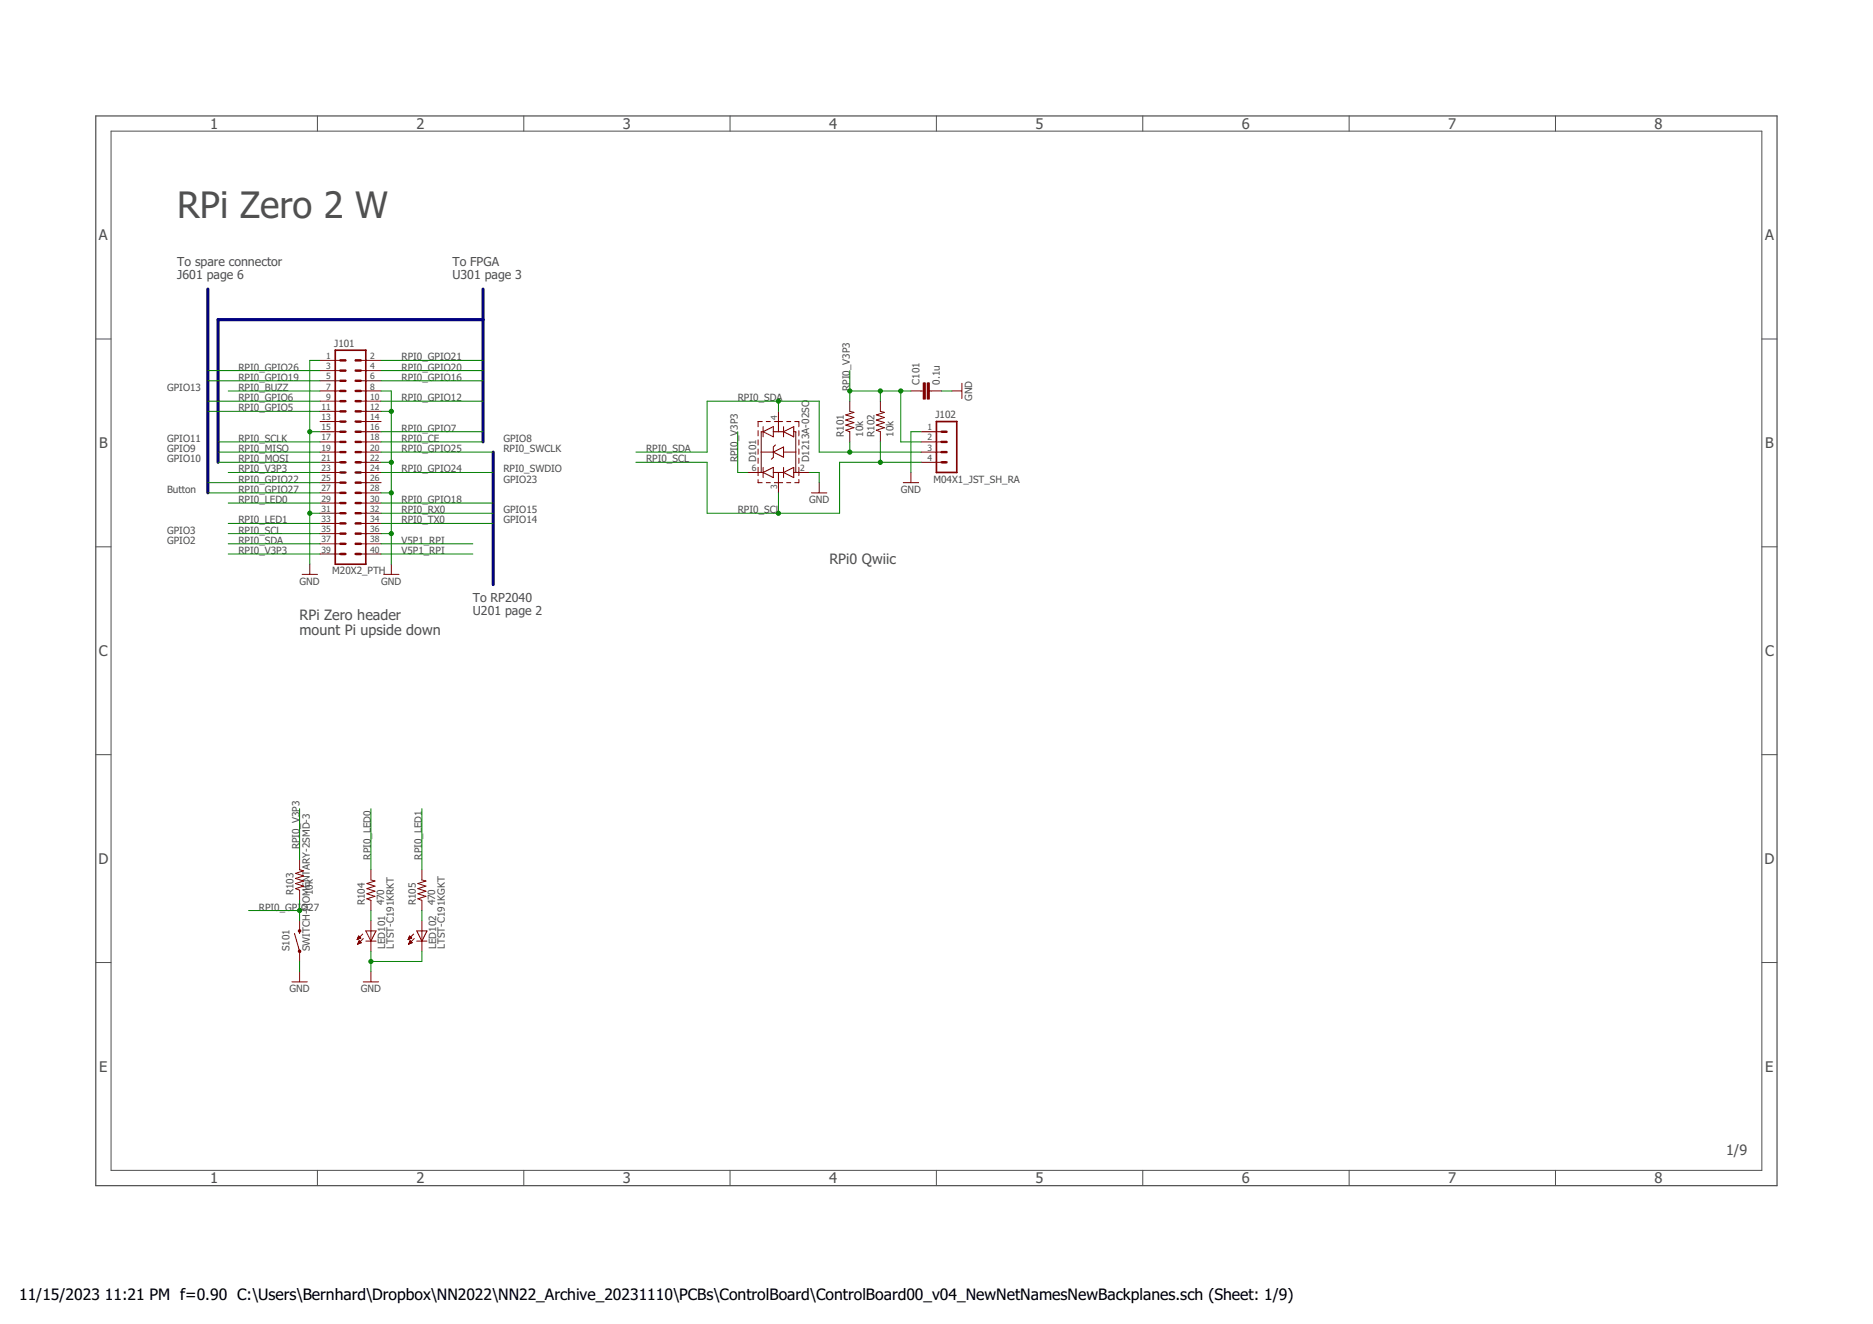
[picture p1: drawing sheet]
<svg xmlns="http://www.w3.org/2000/svg" width="420mm" height="297mm" viewBox="0 0 420 297" stroke-linecap="round" stroke-linejoin="round" font-family="sans-serif">
<path d="M21.5 26h377.1v240h-377.1z" fill="none" stroke="#505050" stroke-width=".28"/>
<g fill="none" stroke="#505050" stroke-width=".22">
<path d="M24.9 29.4h370.3v233.2h-370.3zM71.2 26v3.4M117.5 26v3.4M163.8 26v3.4M210.1 26v3.4M256.3 26v3.4M302.6 26v3.4M348.9 26v3.4M21.5 76.1h3.4M395.2 76.1h3.4M21.5 122.7h3.4M395.2 122.7h3.4"/>
<path d="M21.5 169.3h3.4M395.2 169.3h3.4M21.5 215.9h3.4M395.2 215.9h3.4M71.2 262.6v3.4M117.5 262.6v3.4M163.8 262.6v3.4M210.1 262.6v3.4M256.3 262.6v3.4M302.6 262.6v3.4M348.9 262.6v3.4"/>
</g>
<g fill="none" stroke="#800000" stroke-width=".55">
<path d="M76.3 85.4h1.2M76.3 83.1h1.2M76.3 80.9h1.2M76.3 87.7h1.2M76.3 90h1.2M76.3 92.3h1.2M76.3 94.6h1.2M76.3 96.9h1.2M76.3 99.1h1.2M79.8 85.4h1.1M79.8 83.1h1.1M79.8 80.9h1.1"/>
<path d="M79.8 87.7h1.1M79.8 90h1.1M79.8 92.3h1.1M79.8 94.6h1.1M79.8 96.9h1.1M79.8 99.1h1.1M211.2 96.9h1.1M211.2 99.1h1.1M76.3 101.4h1.2M76.3 108.3h1.2M76.3 106h1.2M76.3 103.7h1.2"/>
<path d="M76.3 110.6h1.2M76.3 112.9h1.2M76.3 115.1h1.2M76.3 117.4h1.2M76.3 119.7h1.2M79.8 101.4h1.1M79.8 108.3h1.1M79.8 106h1.1M79.8 103.7h1.1M79.8 110.6h1.1M79.8 112.9h1.1M79.8 115.1h1.1"/>
<path d="M79.8 117.4h1.1M79.8 119.7h1.1M211.2 101.4h1.1M211.2 103.7h1.1M76.3 122h1.2M76.3 124.3h1.2M79.8 122h1.1M79.8 124.3h1.1"/>
</g>
<path d="M75.2 78.6h6.9v48h-6.9zM210.1 94.6h4.5v11.4h-4.5z" fill="none" stroke="#800000" stroke-width=".38"/>
<g fill="none" stroke="#800000" stroke-width=".22">
<path d="M71.8 80.9h4.5M71.8 83.1h4.5M71.8 85.4h4.5M71.8 87.7h4.5M71.8 90h4.5M71.8 92.3h4.5M71.8 94.6h4.5M71.8 96.9h4.5M71.8 99.1h4.5M80.9 80.9h4.6M80.9 83.1h4.6M80.9 85.4h4.6"/>
<path d="M80.9 87.7h4.6M80.9 90h4.6M80.9 92.3h4.6M80.9 94.6h4.6M80.9 96.9h4.6M80.9 99.1h4.6M174.6 92.3v2.3M190.6 90v2.3l1 .2-1.9 .6 1.9 .6-1.9 .5 1.9 .6-1.9 .6 1.9 .5-1.9 .6 .9 .4v2.2M197.5 90v2.3l.9 .2-1.8 .6 1.8 .6-1.8 .5 1.8 .6-1.8 .6 1.8 .5-1.8 .6 .9 .4v2.2M204.3 87.7h2.8M206.6 96.9h4.6M206.6 99.1h4.6"/>
<path d="M208.5 87.7h2.7M213.5 87.7h2.3M71.8 101.4h4.5M71.8 103.7h4.5M71.8 106h4.5M71.8 108.3h4.5M71.8 110.6h4.5M71.8 112.9h4.5M71.8 115.1h4.5M71.8 117.4h4.5M71.8 119.7h4.5M80.9 101.4h4.6"/>
<path d="M80.9 103.7h4.6M80.9 106h4.6M80.9 108.3h4.6M80.9 110.6h4.6M80.9 112.9h4.6M80.9 115.1h4.6M80.9 117.4h4.6M80.9 119.7h4.6M167.8 106h2.3M174.6 108.3v2.3M179.2 106h2.3M183.8 108.3v2.3"/>
<path d="M204.3 106v2.3M206.6 101.4h4.6M206.6 103.7h4.6M69.5 126.6v2.3M71.8 122h4.5M71.8 124.3h4.5M80.9 122h4.6M80.9 124.3h4.6M87.8 126.6v2.3M67.2 192.8v2.3l.9 .3-1.8 .5 1.8 .6-1.8 .6 1.8 .6-1.8 .5 1.8 .6-1.8 .6 .9 .3v2.3M83.2 195.1v2.3l.9 .3-1.8 .5 1.8 .6-1.8 .6 1.8 .5-1.8 .6 1.8 .6-1.8 .6 .9 .3v2.3M94.6 195.1v2.3l.9 .3-1.8 .5 1.8 .6-1.8 .6 1.8 .5-1.8 .6 1.8 .6-1.8 .6 .9 .3v2.3"/>
<path d="M67.2 206.6v2.3M67.2 213.4v2.3M67.2 218v2.3M80.1 210.8h.1M80.2 210.7h.2M80.2 210.6h.5M80.2 211.8h.1M80.3 210.5h.6M80.3 211.7h.2M80.3 210.4h.5M80.3 211.6h.4M80.3 210.2h.4"/>
<path d="M80.4 211.5h.6M80.4 210.1h.2M80.4 211.4h.5M80.4 210h.1M80.5 211.3h.3M80.5 211.2h.2M80.5 211.1h.1M80.6 211l.4 .5-.8 .3zM80.9 210.5l-.4-.5-.4 .8M80.9 210.5l-.8 .3M81.4 209.5l-1.3 1.3M81.5 210.6l-1.3 1.2"/>
<path d="M83.2 206.6v6.8M83.2 218v2.3M91.5 210.8h.1M91.6 210.7h.2M91.7 210.6h.4M91.7 211.8h.1M91.7 210.5h.7M91.7 211.7h.2M91.7 210.4h.5M91.8 211.6h.4M91.8 210.2h.3M91.8 211.5h.6"/>
<path d="M91.8 210.1h.2M91.8 211.4h.6M91.9 210h.1M91.9 211.3h.4M91.9 211.2h.3M92 211.1h.1M92 211l.5 .5-.8 .3zM92.4 210.5l-.5-.5-.4 .8M92.4 210.5l-.9 .3M92.8 209.5l-1.3 1.3M92.9 210.6l-1.2 1.2M94.6 206.6v6.8"/>
</g>
<g fill="none" stroke="#800000" stroke-width=".23">
<path d="M170.1 96.6v1.2M170.1 98.7v1.1M171 94.6h-.9v1.1M171.2 96.9l2.3-1.2v2.3zM171.2 95.7v2.3M171.2 96.9h-.4v9.1M171.9 94.6h.9M173.5 96.9h2.3M173.7 94.6h1.9M173.9 99.8l-.4 .5v2.3l-.5 .4M174.6 94.6v2.3M175.8 95.7v2.3"/>
<path d="M175.8 96.9l2.3-1.2v2.3zM176.5 94.6h.9M178.1 96.9h.4v9.1M178.3 94.6h.9v1.1M179.2 96.6v1.2M179.2 98.7v1.1M215.8 86v3.4M170.1 107.6v.7h.9M170.1 100.7v1.2M170.1 102.8v1.1M170.1 104.8v1.9M170.1 106h1.1"/>
<path d="M170.8 101.4h2.7M171.2 106l2.3-1.1v2.2zM171.2 104.9v2.2M171.9 108.3h.9M173.5 101.4l2.3-1.1v2.3zM173.5 106h2.3M173.7 108.3h1.9M174.6 106v2.3M175.8 104.9v2.2M175.8 106l2.3-1.1v2.2zM175.8 101.4h2.7M176.5 108.3h.9"/>
<path d="M178.1 106h1.1M179.2 107.6v.7h-.9M179.2 100.7v1.2M179.2 102.8v1.1M179.2 104.8v1.9M182.1 110.6h3.4M202.6 108.3h3.5M67.8 128.9h3.4M86.1 128.9h3.4M66.1 209.4l1.1 4M67.2 208.9v.5M82.1 208.9h2.2l-1.1 2.2z"/>
<path d="M82.1 211.1h2.2M93.5 211.1h2.3M93.5 208.9h2.3l-1.2 2.2zM65.5 220.3h3.4M81.5 220.3h3.4"/>
</g>
<g fill="#800000" stroke="#800000" stroke-width=".22">
<circle cx="67.2" cy="213.4" r=".3"/>
<circle cx="67.2" cy="208.9" r=".3"/>
</g>
<g fill="#800000" stroke="#800000" stroke-width=".22">
<path d="M208 85.9h.5v3.6h-.5z"/>
<path d="M207.1 85.9h.5v3.6h-.5z"/>
</g>
<path d="M46.6 64.9v45.7M108.4 71.7h-59.5v32M108.4 64.9v34.2M110.6 101.4v29.7" fill="none" stroke="#000080" stroke-width=".7"/>
<g fill="none" stroke="#008000" stroke-width=".22">
<path d="M46.6 92.3h25.2M46.6 90h25.2M46.6 85.4h25.2M46.6 83.1h25.2M48.9 99.1h22.9M51.2 87.7h20.6M69.5 96.9h2.3M71.8 80.9h-2.3v45.7M85.5 87.7h2.3v38.9M85.5 92.3h2.3M85.5 96.9h22.9M85.5 80.9h22.9"/>
<path d="M85.5 99.1h22.9M85.5 90h22.9M85.5 85.4h22.9M85.5 83.1h22.9M165.5 96.9v9.1h2.3M174.6 90v2.3M190.6 87.7h13.7M190.6 83.1v6.9M190.6 99.1v2.3M197.5 87.7v2.3M197.5 99.1v4.6M202.1 87.7v11.4h4.5"/>
<path d="M206.6 96.9h-2.3v9.1M211.2 87.7h2.3M46.6 110.6h25.2M46.6 108.3h25.2M48.9 103.7h22.9M48.9 101.4h22.9M51.2 119.7h20.6M51.2 106h20.6M51.2 117.4h20.6M51.2 112.9h20.6M69.5 115.1h2.3M85.5 119.7h2.3"/>
<path d="M85.5 110.6h2.3M85.5 103.7h2.3M85.5 115.1h25.1M85.5 106h25.1M85.5 117.4h25.1M85.5 112.9h25.1M85.5 101.4h25.1M142.6 103.7h16v11.4h29.7v-11.4h18.3M142.6 101.4h16v-11.4h25.2v11.4h22.8M174.6 110.6v4.5M181.5 106h2.3v2.3M51.2 122h20.6"/>
<path d="M51.2 124.3h20.6M85.5 122h20.6M85.5 124.3h20.6M67.2 181.4v11.4M83.2 181.4v13.7M94.6 181.4v13.7M55.8 204.3h11.4M67.2 202v4.6M67.2 215.7v2.3M83.2 204.3v2.3M83.2 213.4v4.6M94.6 213.4v2.3h-11.4"/>
<path d="M94.6 204.3v2.3"/>
</g>
<g fill="#008000" stroke="#008000" stroke-width=".22">
<circle cx="87.8" cy="119.7" r=".47"/>
<circle cx="87.8" cy="110.6" r=".47"/>
<circle cx="87.8" cy="103.7" r=".47"/>
<circle cx="87.8" cy="92.3" r=".47"/>
<circle cx="69.5" cy="115.1" r=".47"/>
<circle cx="69.5" cy="96.9" r=".47"/>
<circle cx="83.2" cy="215.7" r=".47"/>
<circle cx="197.5" cy="87.7" r=".47"/>
<circle cx="190.6" cy="87.7" r=".47"/>
<circle cx="202.1" cy="87.7" r=".47"/>
<circle cx="174.6" cy="90" r=".47"/>
<circle cx="190.6" cy="101.4" r=".47"/>
<circle cx="174.6" cy="115.1" r=".47"/>
<circle cx="197.5" cy="103.7" r=".47"/>
<circle cx="67.2" cy="204.3" r=".47"/>
</g>
<text font-size="8.2" fill="#505050" x="39.8" y="48.9">RPi Zero 2 W</text>
<g font-size="3.5">
<text x="4.3" y="291.7">11/15/2023</text>
<text x="23.5" y="291.7">11:21 PM f=0.90 C:\Users\Bernhard\Dropbox\NN2022\NN22_Archive_20231110\PCBs\ControlBoard\ControlBoard00_v04_NewNetNamesNewBackplanes.sch (Sheet: 1/9)</text>
</g>
<g font-size="3.3" fill="#505050">
<text x="47.2" y="28.9">1</text>
<text x="93.5" y="28.9">2</text>
<text x="139.7" y="28.9">3</text>
<text x="186" y="28.9">4</text>
<text x="232.3" y="28.9">5</text>
<text x="278.6" y="28.9">6</text>
<text x="324.9" y="28.9">7</text>
<text x="371.2" y="28.9">8</text>
<text x="22.2" y="53.9">A</text>
<text x="395.9" y="53.9">A</text>
<text x="22.2" y="100.5">B</text>
<text x="396" y="100.5">B</text>
<text x="22.2" y="147.2">C</text>
<text x="395.9" y="147.2">C</text>
<text x="22.1" y="193.8">D</text>
<text x="395.8" y="193.8">D</text>
<text x="22.3" y="240.4">E</text>
<text x="396" y="240.4">E</text>
<text x="47.2" y="265.5">1</text>
<text x="93.5" y="265.5">2</text>
<text x="139.7" y="265.5">3</text>
<text x="186" y="265.5">4</text>
<text x="232.3" y="265.5">5</text>
<text x="278.6" y="265.5">6</text>
<text x="324.9" y="265.5">7</text>
<text x="371.2" y="265.5">8</text>
</g>
<g font-size="3.2" fill="#505050">
<text x="186.1" y="126.6">RPi0 Qwiic</text>
<text x="67.2" y="139.1">RPi Zero header</text>
<text x="67.2" y="142.6">mount Pi upside down</text>
<text x="387.2" y="259.1">1/9</text>
</g>
<g font-size="2.8" fill="#505050">
<text x="39.8" y="59.6">To spare connector</text>
<text x="101.5" y="59.6">To FPGA</text>
<text x="39.8" y="62.6">J601 page 6</text>
<text x="101.5" y="62.6">U301 page 3</text>
<text x="106.1" y="135.1">To RP2040</text>
<text x="106.1" y="138">U201 page 2</text>
</g>
<g font-size="2.2" fill="#505050">
<text x="75" y="77.9">J101</text>
<text x="53.5" y="83.1">RPI0_GPIO26</text>
<text x="90.1" y="83.1">RPI0_GPIO20</text>
<text x="90.1" y="80.9">RPI0_GPIO21</text>
<text x="37.5" y="87.7">GPIO13</text>
<text x="53.5" y="87.7">RPI0_BUZZ</text>
<text x="53.5" y="85.4">RPI0_GPIO19</text>
<text x="90.1" y="85.4">RPI0_GPIO16</text>
<text x="190.6" y="87.7" transform="rotate(-90 190.6 87.7)">RPI0_V3P3</text>
<text x="206.3" y="86.3" transform="rotate(-90 206.3 86.3)">C101</text>
<text x="210.9" y="86.3" transform="rotate(-90 210.9 86.3)">0.1u</text>
<text x="53.5" y="92.3">RPI0_GPIO5</text>
<text x="53.5" y="90">RPI0_GPIO6</text>
<text x="90.1" y="90">RPI0_GPIO12</text>
<text x="165.5" y="90">RPI0_SDA</text>
<text x="209.8" y="93.9">J102</text>
<text x="218.1" y="90" transform="rotate(-90 218.1 90)">GND</text>
<text x="37.5" y="99.1">GPIO11</text>
<text x="37.5" y="101.4">GPIO9</text>
<text x="53.5" y="101.4">RPI0_MISO</text>
<text x="53.5" y="99.1">RPI0_SCLK</text>
<text x="90.1" y="101.4">RPI0_GPIO25</text>
<text x="90.1" y="99.1">RPI0_CE</text>
<text x="90.1" y="96.9">RPI0_GPIO7</text>
<text x="112.9" y="101.4">RPI0_SWCLK</text>
<text x="112.9" y="99.1">GPIO8</text>
<text x="144.9" y="101.4">RPI0_SDA</text>
<text x="189.3" y="98" transform="rotate(-90 189.3 98)">R101</text>
<text x="193.6" y="98" transform="rotate(-90 193.6 98)">10k</text>
<text x="196.1" y="98" transform="rotate(-90 196.1 98)">R102</text>
<text x="200.5" y="98" transform="rotate(-90 200.5 98)">10k</text>
<text x="37.5" y="103.7">GPIO10</text>
<text x="53.5" y="106">RPI0_V3P3</text>
<text x="53.5" y="103.7">RPI0_MOSI</text>
<text x="90.1" y="106">RPI0_GPIO24</text>
<text x="112.9" y="106">RPI0_SWDIO</text>
<text x="144.9" y="103.7">RPI0_SCL</text>
<text x="165.5" y="103.7" transform="rotate(-90 165.5 103.7)">RPI0_V3P3</text>
<text x="169.6" y="103.7" transform="rotate(-90 169.6 103.7)">D101</text>
<text x="181.5" y="103.7" transform="rotate(-90 181.5 103.7)">D1213A-02SO</text>
<text x="37.5" y="110.6">Button</text>
<text x="53.5" y="110.6">RPI0_GPIO27</text>
<text x="53.5" y="108.3">RPI0_GPIO22</text>
<text x="53.5" y="112.9">RPI0_LED0</text>
<text x="90.1" y="112.9">RPI0_GPIO18</text>
<text x="112.9" y="108.3">GPIO23</text>
<text x="181.5" y="112.9">GND</text>
<text x="202.1" y="110.6">GND</text>
<text x="209.4" y="108.3">M04X1_JST_SH_RA</text>
<text x="37.5" y="119.7">GPIO3</text>
<text x="53.5" y="119.7">RPI0_SCL</text>
<text x="53.5" y="117.4">RPI0_LED1</text>
<text x="90.1" y="117.4">RPI0_TX0</text>
<text x="90.1" y="115.1">RPI0_RX0</text>
<text x="112.9" y="115.1">GPIO15</text>
<text x="112.9" y="117.4">GPIO14</text>
<text x="165.5" y="115.1">RPI0_SCL</text>
<text x="37.5" y="122">GPIO2</text>
<text x="53.5" y="124.3">RPI0_V3P3</text>
<text x="53.5" y="122">RPI0_SDA</text>
<text x="90.1" y="122">V5P1_RPI</text>
<text x="90.1" y="124.3">V5P1_RPI</text>
<text x="67.2" y="131.1">GND</text>
<text x="74.5" y="128.9">M20X2_PTH</text>
<text x="85.5" y="131.1">GND</text>
<text x="67.2" y="190.6" transform="rotate(-90 67.2 190.6)">RPI0_V3P3</text>
<text x="83.2" y="192.9" transform="rotate(-90 83.2 192.9)">RPI0_LED0</text>
<text x="94.6" y="192.9" transform="rotate(-90 94.6 192.9)">RPI0_LED1</text>
<text x="65.9" y="200.9" transform="rotate(-90 65.9 200.9)">R103</text>
<text x="70.2" y="200.9" transform="rotate(-90 70.2 200.9)">10k</text>
<text x="81.9" y="203.1" transform="rotate(-90 81.9 203.1)">R104</text>
<text x="86.2" y="203.1" transform="rotate(-90 86.2 203.1)">470</text>
<text x="93.3" y="203.1" transform="rotate(-90 93.3 203.1)">R105</text>
<text x="97.6" y="203.1" transform="rotate(-90 97.6 203.1)">470</text>
<text x="58.1" y="204.3">RPI0_GPI</text>
<text x="67.6" y="204.3">O27</text>
<text x="64.9" y="213.4" transform="rotate(-90 64.9 213.4)">S101</text>
<text x="69.5" y="213.4" transform="rotate(-90 69.5 213.4)">SWITCH-MOMENTARY-2SMD-3</text>
<text x="86.4" y="213" transform="rotate(-90 86.4 213)">LED101</text>
<text x="88.3" y="213" transform="rotate(-90 88.3 213)">LTST-C191KRKT</text>
<text x="97.8" y="213" transform="rotate(-90 97.8 213)">LED102</text>
<text x="99.8" y="213" transform="rotate(-90 99.8 213)">LTST-C191KGKT</text>
<text x="64.9" y="222.6">GND</text>
<text x="80.9" y="222.6">GND</text>
</g>
<g font-size="1.9" fill="#505050">
<text x="73.2" y="80.5">1</text>
<text x="73.2" y="82.8">3</text>
<text x="83" y="80.5">2</text>
<text x="83" y="82.8">4</text>
<text x="73.2" y="85.1">5</text>
<text x="73.2" y="87.4">7</text>
<text x="73.2" y="89.7">9</text>
<text x="83" y="85.1">6</text>
<text x="83" y="87.4">8</text>
<text x="83" y="89.7">10</text>
<text x="72.1" y="92">11</text>
<text x="72.1" y="94.3">13</text>
<text x="83" y="92">12</text>
<text x="83" y="94.3">14</text>
<text x="174.3" y="94.3" transform="rotate(-90 174.3 94.3)">4</text>
<text x="72.1" y="96.5">15</text>
<text x="72.1" y="98.8">17</text>
<text x="72.1" y="101.1">19</text>
<text x="83" y="96.5">16</text>
<text x="83" y="98.8">18</text>
<text x="83" y="101.1">20</text>
<text x="208" y="96.5">1</text>
<text x="208" y="98.8">2</text>
<text x="208" y="101.1">3</text>
<text x="72.1" y="103.4">21</text>
<text x="72.1" y="105.7">23</text>
<text x="72.1" y="108">25</text>
<text x="83" y="103.4">22</text>
<text x="83" y="105.7">24</text>
<text x="83" y="108">26</text>
<text x="168.7" y="105.7">6</text>
<text x="179.5" y="105.7">2</text>
<text x="208" y="103.4">4</text>
<text x="72.1" y="110.3">27</text>
<text x="72.1" y="112.5">29</text>
<text x="83" y="110.3">28</text>
<text x="83" y="112.5">30</text>
<text x="174.3" y="109.7" transform="rotate(-90 174.3 109.7)">3</text>
<text x="72.1" y="114.8">31</text>
<text x="72.1" y="117.1">33</text>
<text x="72.1" y="119.4">35</text>
<text x="83" y="114.8">32</text>
<text x="83" y="117.1">34</text>
<text x="83" y="119.4">36</text>
<text x="72.1" y="121.7">37</text>
<text x="72.1" y="124">39</text>
<text x="83" y="121.7">38</text>
<text x="83" y="124">40</text>
</g>
</svg>
